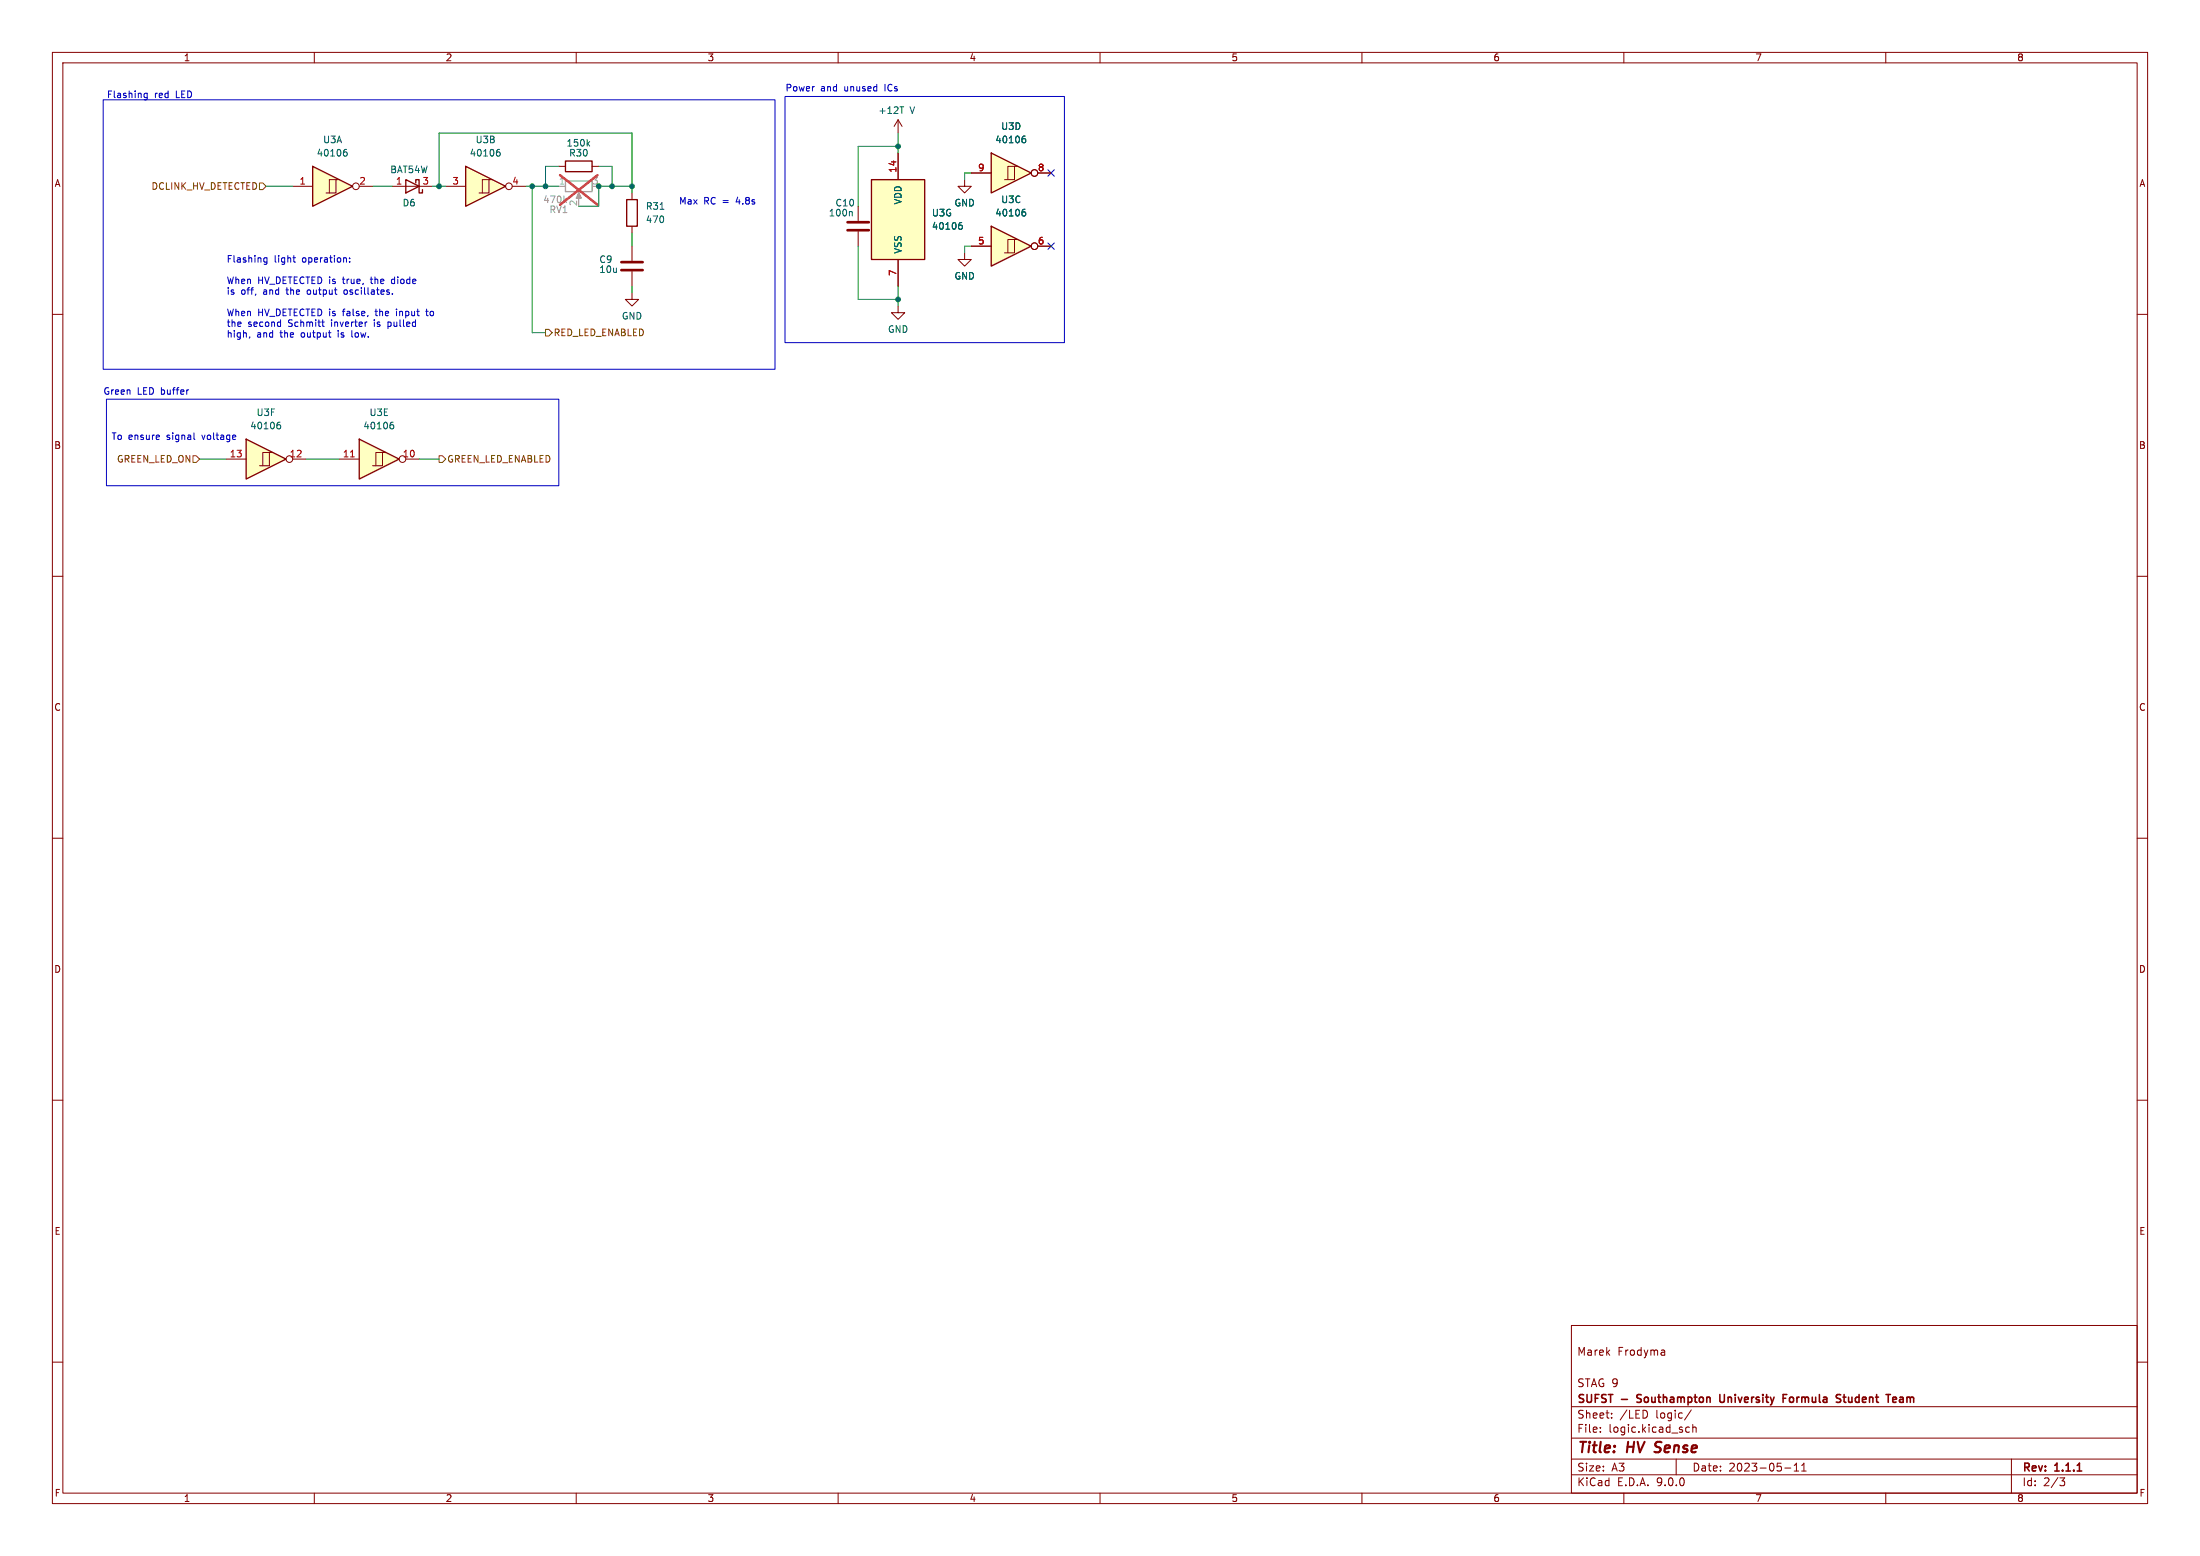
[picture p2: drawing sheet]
<svg xmlns="http://www.w3.org/2000/svg" width="420mm" height="297mm" viewBox="0 0 420 297" stroke-linecap="round" stroke-linejoin="round" font-family="sans-serif">
<g fill="none" stroke="#840000" stroke-width=".19">
<path d="M10 10h400v277h-400zM12 12h396v273h-396zM60 10v2M110 10v2M160 10v2M210 10v2M260 10v2M310 10v2M360 10v2M163.8 39.4v2.8M171.4 22.9l-.7 1.2M171.4 22.9l.8 1.2"/>
<path d="M171.4 22.9v2.5M120.6 55.9v1.3h1.3l-1.3 1.2-1.2-1.2h1.2M163.8 44.2v2.8M10 60h2M408 60h2M10 110h2M408 110h2M10 160h2M408 160h2M10 210h2M408 210h2M300 253h108v32h-108z"/>
<path d="M317.6 257.7l.2 .2v.8M317.8 258.6l-.1 .1M317.8 258l-.1 .1M10 260h2M300 278.5h108M300 274.5h108M300 268.5h108M305.5 273.2v.2M305.5 272.5v.1M307.7 270.5v.2M307.7 269.8v.1M314.4 269.5v.8"/>
<path d="M320 278.5v3M321.8 273.1l.3 .3 .4-.1M322.5 272.5l-.4-.1-.3 .3M322.9 269.1l-1.3 1.9M323.2 272.5l.2-.1 .3 .1 .1 .9M323.2 271.9v1.5M342.5 279.7l.4-.4v1.5M343.9 279.7l.5-.4v1.5M384 278.5v6.5M408 260h2M60 285v2M110 285v2"/>
<path d="M160 285v2M210 285v2M260 285v2M300 281.5h108M310 285v2M340.7 280.2h1.2M342.5 280.8h.9M343.9 280.8h.9M360 285v2M393.2 282.1h1l-.5 .6 .4 .1 .1 .5-.3 .3h-.5"/>
</g>
<g fill="none" stroke="#840000" stroke-width=".3">
<path d="M312.5 267.6l.2 .1M312.5 266.3v.5M328.3 266.2l.1 1.3 .2 .2 .4-.1M340.4 266.9h.5M341.1 266.2h-.7v1.5M341.7 266.8v.7M350.8 266.2l.6 .1M351.1 267l.3 .3-.1 .2-.2 .2M351.8 266.7h.6M352 266.2v1.3l.4 .2M361.4 267.6h.6M361.4 266.8l.4-.1 .2 .3-.7 .2"/>
<path d="M396.5 280.8h.9"/>
</g>
<path d="M161.8 42.4h4.1M161.8 43.9h4.1" fill="none" stroke="#840000" stroke-width=".51"/>
<path d="M171.8 20.4h.7M162.5 40.4l.2 .2v.6" fill="none" stroke="#006464" stroke-width=".19"/>
<path d="M166.4 34.3h10.1v15.2h-10.1z" fill="#ffffc2"/>
<path d="M166.4 34.3h10.1v15.2h-10.1z" fill="none" stroke="#840000" stroke-width=".25"/>
<path d="M171.4 29.2v5.1M184.1 34.3v1.3h1.3l-1.3 1.2-1.2-1.2h1.2M171.4 58.4v1.3h1.3l-1.3 1.3-1.2-1.3h1.2M171.4 49.5v5.1M184.1 48.3v1.2h1.3l-1.3 1.3-1.2-1.3h1.2" fill="none" stroke="#840000" stroke-width=".19"/>
<path d="M183.2 43h.3l.2 .2v.4l-.5 .2M183.6 42.5h-.4" fill="none" stroke="#006464" stroke-width=".19"/>
<path d="M189.2 43.2l7.6 3.8-7.6 3.8z" fill="#ffffc2"/>
<path d="M189.2 43.2l7.6 3.8-7.6 3.8z" fill="none" stroke="#840000" stroke-width=".25"/>
<g fill="none" stroke="#840000" stroke-width=".19">
<path d="M185.4 47h3.8M193.7 45.7h-1.3v2.6M194.3 45.7h-.6v2.6h-1.9M198.1 47h2.6"/>
<circle cx="197.5" cy="47" r=".63"/>
</g>
<path d="M195.7 39.9l-.4 .1M195.3 40.4h.3l.2 .3v.4l-.5 .1" fill="none" stroke="#006464" stroke-width=".19"/>
<path d="M189.2 29.2l7.6 3.8-7.6 3.8z" fill="#ffffc2"/>
<path d="M189.2 29.2l7.6 3.8-7.6 3.8z" fill="none" stroke="#840000" stroke-width=".25"/>
<g fill="none" stroke="#840000" stroke-width=".19">
<path d="M185.4 33h3.8M193.7 31.8h-1.3v2.5M194.3 31.8h-.6v2.5h-1.9M198.1 33h2.6"/>
<circle cx="197.5" cy="33" r=".63"/>
</g>
<path d="M195.3 26.5h.3l.2 .2v.4l-.5 .1M195.7 26h-.4" fill="none" stroke="#006464" stroke-width=".19"/>
<path d="M68.6 83.8l7.6 3.8-7.6 3.8z" fill="#ffffc2"/>
<path d="M68.6 83.8l7.6 3.8-7.6 3.8z" fill="none" stroke="#840000" stroke-width=".25"/>
<g fill="none" stroke="#840000" stroke-width=".19">
<path d="M64.8 87.6h3.8M73 86.4h-1.2v2.5M73.7 86.4h-.7v2.5h-1.9M77.5 87.6h2.5"/>
<circle cx="76.8" cy="87.6" r=".63"/>
</g>
<path d="M66.9 87.2h.7" fill="none" stroke="#a90000" stroke-width=".19"/>
<path d="M74.7 81.1h.2l.3 .2-.1 .4-.4 .2M75.1 80.6l-.4 .1" fill="none" stroke="#006464" stroke-width=".19"/>
<path d="M59.7 31.8l7.6 3.8-7.6 3.8z" fill="#ffffc2"/>
<path d="M59.7 31.8l7.6 3.8-7.6 3.8zM77.5 34.3l2.5 1.3-2.5 1.2zM79.4 34.9v-.6h.6v2.5h.6v-.6M107.9 30.7h5.1v2.1h-5.1zM119.6 38.1h2.1v5.1h-2.1z" fill="none" stroke="#840000" stroke-width=".25"/>
<g fill="none" stroke="#840000" stroke-width=".19">
<path d="M55.9 35.6h3.8M64.1 34.3h-1.2v2.5M64.8 34.3h-.7v2.5h-1.9M68.6 35.6h2.5M74.9 35.6h7.6M106.7 31.8h1.2M113 31.8h1.3M120.6 36.8v1.3M120.6 43.2v1.3M120.6 47v2.8M120.6 51.8v2.8"/>
<circle cx="67.9" cy="35.6" r=".63"/>
</g>
<path d="M65.8 29h.2l.3 .2-.1 .5-.4 .1M66.2 28.5l-.4 .1M112.2 27.4l.4 .5M112.6 27l-.5 .5M126 39.9h.7" fill="none" stroke="#006464" stroke-width=".19"/>
<path d="M118.6 50h4.1M118.6 51.6h4.1" fill="none" stroke="#840000" stroke-width=".51"/>
<path d="M107.9 34.5h5.1v2.1h-5.1z" fill="none" stroke="#9c9b98" stroke-width=".25"/>
<path d="M110.5 36.7l.5 1.1h-1z" fill="#9c9b98" stroke="#9c9b98" stroke-width=".19"/>
<path d="M106.7 35.6h1.2M110.5 37.1v1" fill="none" stroke="#9c9b98" stroke-width=".19"/>
<path d="M107.8 38.2l.3 .5M108.1 37.8l-.5 .5" fill="none" stroke="#939391" stroke-width=".19"/>
<path d="M106.9 33.4l7.2 5.7M114.1 33.4l-7.2 5.7" fill="none" stroke="#e12e31" stroke-width=".46"/>
<path d="M88.9 31.8l7.6 3.8-7.6 3.8z" fill="#ffffc2"/>
<path d="M88.9 31.8l7.6 3.8-7.6 3.8z" fill="none" stroke="#840000" stroke-width=".25"/>
<g fill="none" stroke="#840000" stroke-width=".19">
<path d="M85.1 35.6h3.8M93.3 34.3h-1.2v2.5M94 34.3h-.7v2.5h-1.9M97.8 35.6h2.5"/>
<circle cx="97.2" cy="35.6" r=".63"/>
</g>
<path d="M95 29h.2l.3 .2-.1 .5-.4 .1M95.4 28.5l-.4 .1" fill="none" stroke="#006464" stroke-width=".19"/>
<path d="M47 83.8l7.6 3.8-7.6 3.8z" fill="#ffffc2"/>
<path d="M47 83.8l7.6 3.8-7.6 3.8z" fill="none" stroke="#840000" stroke-width=".25"/>
<g fill="none" stroke="#840000" stroke-width=".19">
<path d="M171.4 29.2v5.1M185.4 33h3.8M198.1 33h2.6M171.4 49.5v5.1M185.4 47h3.8M198.1 47h2.6M43.2 87.6h3.8M51.4 86.4h-1.2v2.5M52.1 86.4h-.7v2.5h-1.9M55.9 87.6h2.5"/>
<circle cx="197.5" cy="33" r=".63"/>
<circle cx="197.5" cy="47" r=".63"/>
<circle cx="55.2" cy="87.6" r=".63"/>
</g>
<path d="M195.3 26.5h.3l.2 .2v.4l-.5 .1M195.7 26h-.4M195.7 39.9l-.4 .1M183.2 43h.3l.2 .2v.4l-.5 .2M183.6 42.5h-.4M195.3 40.4h.3l.2 .3v.4l-.5 .1M53.1 81.1h.2l.3 .2-.1 .4-.4 .2M53.5 80.6l-.4 .1" fill="none" stroke="#006464" stroke-width=".19"/>
<path d="M49.5 34.9h.7l.6 .7-.6 .6h-.7zM104.1 62.9h.7l.6 .6-.6 .6h-.7zM36.8 87h.7l.6 .6-.6 .7h-.7zM83.8 87h.7l.6 .6-.6 .7h-.7z" fill="none" stroke="#725600" stroke-width=".19"/>
<g fill="none" stroke="#009600" stroke-width=".19">
<path d="M50.8 35.6h5.1M71.1 35.6h3.8M82.5 35.6h2.6M83.8 35.6v-10.2h36.8v11.4M100.3 35.6h6.4M101.6 35.6v27.9h2.5M106.7 31.8h-2.6v3.8M114.3 31.8h2.5v3.8M120.6 35.6h-6.3v3.8h-3.8M171.4 25.4v3.8M171.4 27.9h-7.6v11.5M185.4 33h-1.3v1.3"/>
<path d="M120.6 44.5v2.5M120.6 54.6v1.3M163.8 47v10.2h7.6M171.4 54.6v3.8M185.4 47h-1.3v1.3M38.1 87.6h5.1M58.4 87.6h6.4M80 87.6h3.8"/>
</g>
<path d="M200.1 32.4l1.2 1.2M201.3 32.4l-1.2 1.2M200.1 46.4l1.2 1.2M201.3 46.4l-1.2 1.2" fill="none" stroke="#000084" stroke-width=".19"/>
<g fill="none" stroke="#0000c2" stroke-width=".19">
<path d="M19.7 19.1h128.3v51.4h-128.3zM27.5 18.4l.2 .2h.4M28.1 17.8v1l-.2 .3-.3-.1M28.1 17.9l-.4-.1-.2 .2M149.9 18.4h53.3v47h-53.3zM50.4 49.8l.2 .2h.4M51 49.2v1l-.3 .3-.3-.1M51 49.3l-.4-.1-.2 .2M55.9 49.2h.5M56.1 49.9l.3 .1M65.8 55.4l-.1 .2 .1 .5M66.1 49.3v.7"/>
<path d="M66.7 49.9v.1M66.7 49.3v.1M74.8 53.3l-.1 .2 .1 .6M74.9 56.1v.1M75.7 59v.1M75.7 59.4v.9M81.3 59.4h.4M81.4 59v1.1l.3 .2M20.3 76.2h86.4v16.5h-86.4zM35.9 74.4h.1M47.7 64.3l-.1 .2M53.4 61.5h.2"/>
<path d="M53.6 61v1.3M53.6 62.3h-.2M61.4 61.5h.5M61.6 62.1l.3 .2M67.2 63.1v1.1l.1 .2M69.9 61.5h.2M74.1 62.3h.1M74.1 61.5v1.2M74.2 61.5h-.1M37 83.7l.2 .2"/>
</g>
<g fill="#009600" stroke="#009600" stroke-width=".19">
<circle cx="120.6" cy="35.6" r=".46"/>
<circle cx="171.4" cy="27.9" r=".46"/>
<circle cx="171.4" cy="57.2" r=".46"/>
<circle cx="104.1" cy="35.6" r=".46"/>
<circle cx="114.3" cy="35.6" r=".46"/>
<circle cx="83.8" cy="35.6" r=".46"/>
<circle cx="116.8" cy="35.6" r=".46"/>
<circle cx="101.6" cy="35.6" r=".46"/>
</g>
<g font-size="2.8" fill="#840000">
<text x="301" y="277.9">Title:</text>
<text x="310.6" y="277.9">HV Sense</text>
</g>
<g font-size="2.1" fill="#840000">
<text x="301" y="259">Marek</text>
<text x="308.8" y="259">Frodyma</text>
<text x="301" y="268.2">SUFST</text>
<text x="301" y="265">STAG 9</text>
<text x="309.6" y="268.2">-</text>
<text x="313.2" y="268.2">Southampton</text>
<text x="329.6" y="268.2">University</text>
<text x="342.2" y="268.2">Formula</text>
<text x="353.1" y="268.2">Student</text>
<text x="363.3" y="268.2">Team</text>
<text x="301" y="273.7">File:</text>
<text x="301" y="271">Sheet:</text>
<text x="307.1" y="273.7">logic.kicad_sch</text>
<text x="309.2" y="271">/LED</text>
<text x="316.2" y="271">logic/</text>
<text x="301" y="281.1">Size:</text>
<text x="307.6" y="281.1">A3</text>
<text x="323" y="281.1">Date:</text>
<text x="330" y="281.1">2023-05-11</text>
<text x="386" y="281.3">Rev:</text>
<text x="392.4" y="281.3">1.1.1</text>
<text x="301" y="283.9">KiCad</text>
<text x="308.7" y="283.9">E.D.A.</text>
<text x="316.3" y="283.9">9.0.0</text>
<text x="386" y="283.9">Id:</text>
<text x="390.1" y="283.9">2/3</text>
</g>
<g font-size="1.8" fill="#840000">
<text x="35" y="11.9">1</text>
<text x="85" y="11.9">2</text>
<text x="135" y="11.9">3</text>
<text x="185" y="11.9">4</text>
<text x="235" y="11.9">5</text>
<text x="285" y="11.9">6</text>
<text x="335" y="11.9">7</text>
<text x="385" y="11.9">8</text>
<text x="10.3" y="35.9">A</text>
<text x="408.3" y="35.9">A</text>
<text x="10.3" y="85.9">B</text>
<text x="408.2" y="85.9">B</text>
<text x="10.3" y="135.9">C</text>
<text x="408.2" y="135.9">C</text>
<text x="10.3" y="185.9">D</text>
<text x="408.2" y="185.9">D</text>
<text x="10.3" y="235.9">E</text>
<text x="408.3" y="235.9">E</text>
<text x="10.3" y="285.9">F</text>
<text x="35" y="286.9">1</text>
<text x="85" y="286.9">2</text>
<text x="135" y="286.9">3</text>
<text x="185" y="286.9">4</text>
<text x="235" y="286.9">5</text>
<text x="285" y="286.9">6</text>
<text x="335" y="286.9">7</text>
<text x="385" y="286.9">8</text>
<text x="408.3" y="285.9">F</text>
</g>
<g font-size="1.8" fill="#0000c2">
<text x="149.9" y="17.5">Power</text>
<text x="156.7" y="17.5">and</text>
<text x="161.3" y="17.5">unused</text>
<text x="169.2" y="17.5">ICs</text>
<text x="20.3" y="18.8">Flashing</text>
<text x="29.5" y="18.8">red</text>
<text x="33.7" y="18.8">LED</text>
<text x="129.5" y="39.1">Max</text>
<text x="134.3" y="39.1">RC =</text>
<text x="140.8" y="39.1">4.8s</text>
<text x="43.2" y="50.2">Flashing</text>
<text x="52.3" y="50.2">light</text>
<text x="57.8" y="50.2">operation:</text>
<text x="43.2" y="54.3">When</text>
<text x="43.2" y="56.3">is</text>
<text x="46" y="56.3">off,</text>
<text x="49.2" y="54.3">HV_DETECTED is</text>
<text x="50.4" y="56.3">and</text>
<text x="55" y="56.3">the</text>
<text x="59.1" y="56.3">output</text>
<text x="65.7" y="54.3">true,</text>
<text x="66.3" y="56.3">oscillates.</text>
<text x="71.3" y="54.3">the</text>
<text x="75.4" y="54.3">diode</text>
<text x="43.2" y="60.4">When</text>
<text x="43.2" y="62.5">the</text>
<text x="43.2" y="64.5">high,</text>
<text x="47.3" y="62.5">second</text>
<text x="49" y="64.5">and</text>
<text x="49.2" y="60.4">HV_DETECTED is</text>
<text x="53.6" y="64.5">the</text>
<text x="55.1" y="62.5">Schmitt</text>
<text x="57.8" y="64.5">output</text>
<text x="63.5" y="62.5">inverter</text>
<text x="65" y="64.5">is</text>
<text x="65.7" y="60.4">false,</text>
<text x="67.8" y="64.5">low.</text>
<text x="71.9" y="62.5">is</text>
<text x="72.2" y="60.4">the</text>
<text x="74.7" y="62.5">pulled</text>
<text x="76.3" y="60.4">input</text>
<text x="82.3" y="60.4">to</text>
<text x="19.6" y="75.5">Green</text>
<text x="26.2" y="75.5">LED buffer</text>
<text x="21.2" y="84.2">To ensure</text>
<text x="31.9" y="84.2">signal</text>
<text x="38.9" y="84.2">voltage</text>
</g>
<g font-size="1.8" fill="#006464">
<text x="167.6" y="21.9">+12T</text>
<text x="173.7" y="21.9">V</text>
<text x="61.6" y="27.5">U3A</text>
<text x="90.7" y="27.5">U3B</text>
<text x="108.1" y="28.2">150k</text>
<text x="189.9" y="27.5">40106</text>
<text x="191" y="25">U3D</text>
<text x="60.4" y="30.1">40106</text>
<text x="74.4" y="33.2">BAT54W</text>
<text x="89.6" y="30.1">40106</text>
<text x="108.5" y="30.1">R30</text>
<text x="76.8" y="39.6">D6</text>
<text x="123.2" y="40.2">R31</text>
<text x="158.1" y="41.5">100n</text>
<text x="159.4" y="39.6">C10</text>
<text x="172.3" y="39.1" transform="rotate(-90 172.3 39.1)">VDD</text>
<text x="177.8" y="41.5">U3G</text>
<text x="182.1" y="39.6">GND</text>
<text x="189.9" y="41.5">40106</text>
<text x="191" y="39">U3C</text>
<text x="123.2" y="42.8">470</text>
<text x="177.8" y="44">40106</text>
<text x="114.3" y="50.4">C9</text>
<text x="114.3" y="52.3">10u</text>
<text x="172.3" y="48.5" transform="rotate(-90 172.3 48.5)">VSS</text>
<text x="182.1" y="53.6">GND</text>
<text x="118.6" y="61.2">GND</text>
<text x="169.4" y="63.7">GND</text>
<text x="47.7" y="82.1">40106</text>
<text x="48.9" y="79.6">U3F</text>
<text x="69.3" y="82.1">40106</text>
<text x="70.4" y="79.6">U3E</text>
</g>
<g font-size="1.8" fill="#a90000">
<text x="57.1" y="35.3">1</text>
<text x="68.5" y="35.3">2</text>
<text x="75.5" y="35.3">1</text>
<text x="80.6" y="35.3">3</text>
<text x="86.3" y="35.3">3</text>
<text x="97.7" y="35.3">4</text>
<text x="171.2" y="33.1" transform="rotate(-90 171.2 33.1)">14</text>
<text x="186.6" y="32.8">9</text>
<text x="198" y="32.8">8</text>
<text x="186.6" y="46.7">5</text>
<text x="198" y="46.7">6</text>
<text x="171.2" y="52.8" transform="rotate(-90 171.2 52.8)">7</text>
<text x="43.8" y="87.4">13</text>
<text x="55.2" y="87.4">12</text>
<text x="65.4" y="87.4">11</text>
<text x="76.8" y="87.4">10</text>
</g>
<g font-size="1.8" fill="#a5a4a2">
<text x="106.6" y="35.3">1</text>
<text x="113" y="35.3">3</text>
<text x="110.2" y="39.4" transform="rotate(-90 110.2 39.4)">2</text>
</g>
<g font-size="1.8" fill="#725600">
<text x="28.8" y="36.4">DCLINK_HV_DETECTED</text>
<text x="105.6" y="64.4">RED_LED_ENABLED</text>
<text x="22.2" y="88.5">GREEN_LED_ON</text>
<text x="85.3" y="88.5">GREEN_LED_ENABLED</text>
</g>
<g font-size="1.8" fill="#939391">
<text x="103.6" y="39">470k</text>
<text x="104.8" y="40.9">RV1</text>
</g>
</svg>
